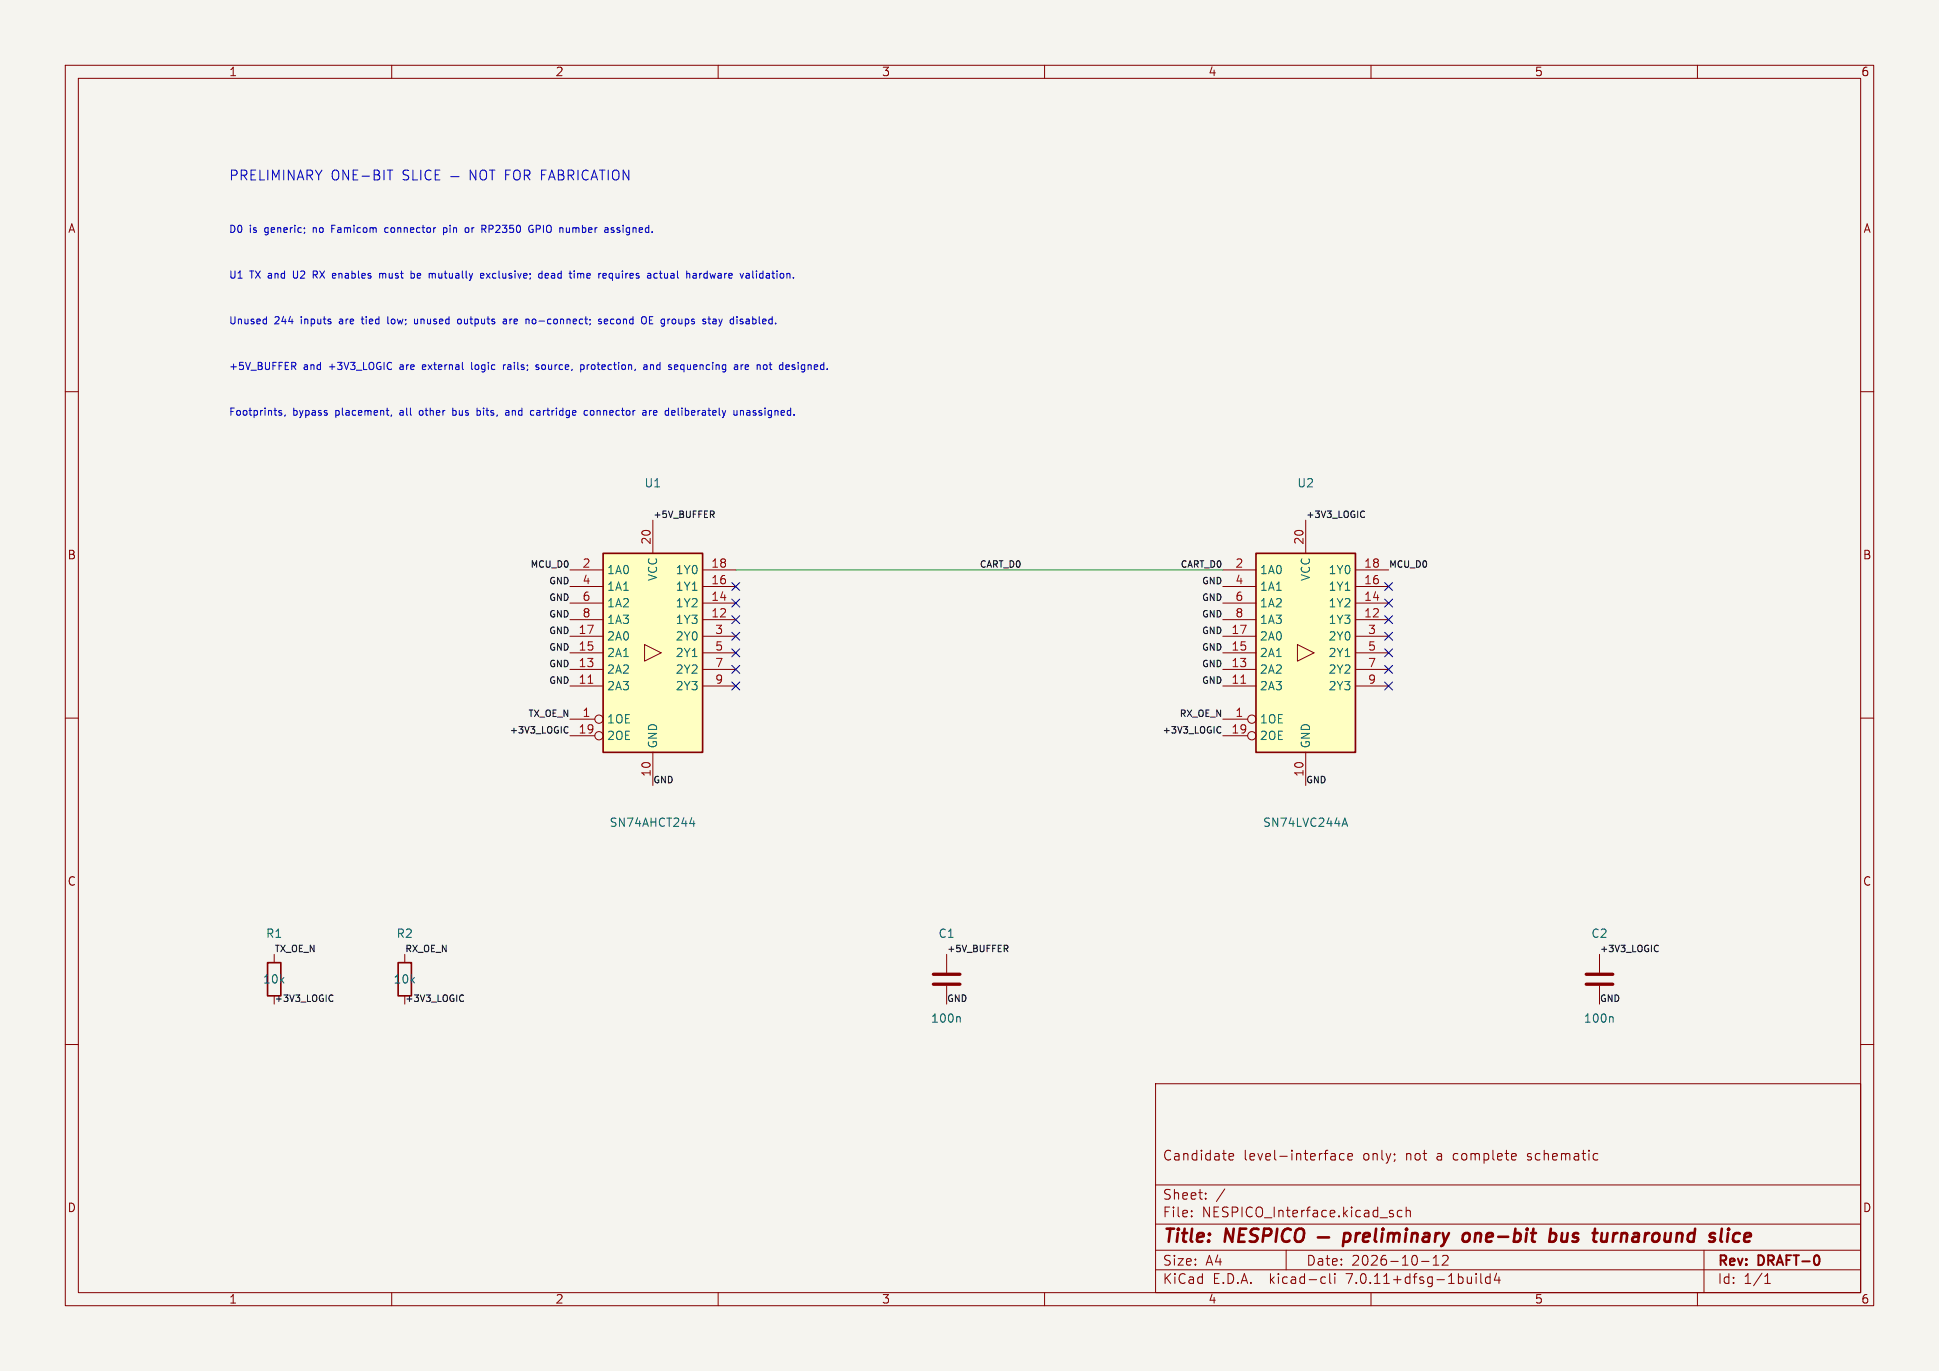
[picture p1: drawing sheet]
<svg xmlns="http://www.w3.org/2000/svg" width="297mm" height="210mm" viewBox="0 0 297 210" stroke-linecap="round" stroke-linejoin="round" font-family="sans-serif">
<path d="M0 0h297v210h-297z" fill="#f5f4ef" stroke="#f5f4ef" stroke-width=".15"/>
<g fill="none" stroke="#840000" stroke-width=".15">
<path d="M10 10h277v190h-277zM12 12h273v186h-273zM60 10v2M110 10v2M160 10v2M210 10v2M260 10v2M10 60h2M285 60h2M100 79.7v5.1M200 79.7v5.1M87.3 94.9h5.1"/>
<path d="M87.3 92.4h5.1M87.3 89.8h5.1M87.3 97.5h5.1M87.3 87.3h5.1M98.7 98.7l2.6 1.3-2.6 1.3zM107.6 94.9h5.1M107.6 92.4h5.1M107.6 89.8h5.1M107.6 97.5h5.1M107.6 87.3h5.1M187.3 94.9h5.1M187.3 92.4h5.1"/>
<path d="M187.3 89.8h5.1M187.3 97.5h5.1M187.3 87.3h5.1M198.7 98.7l2.6 1.3-2.6 1.3zM207.6 94.9h5.1M207.6 92.4h5.1M207.6 89.8h5.1M207.6 97.5h5.1M207.6 87.3h5.1M10 110h2M87.3 110.2h3.8M87.3 105.1h5.1"/>
<path d="M87.3 102.5h5.1M87.3 100h5.1M87.3 112.7h3.8M100 115.2v5.1M107.6 105.1h5.1M107.6 102.5h5.1M107.6 100h5.1M187.3 110.2h3.8M187.3 105.1h5.1M187.3 102.5h5.1M187.3 100h5.1M187.3 112.7h3.8"/>
<path d="M200 115.2v5.1M207.6 105.1h5.1M207.6 102.5h5.1M207.6 100h5.1M285 110h2M10 160h2M42 146.2v1.3M62 146.2v1.3M145 146.2v2.8M145 151v2.8M245 146.2v2.8M245 151v2.8"/>
<path d="M285 160h2M177 166h108v32h-108zM188.2 177.2l.8-.1-.1-.3-.4-.1-.3 .2 .1 .7h.6M204 176.7h.3l.2 .2v.8M204.5 177.6l-.5 .1M204.5 177.1h-.5M205.9 176.8l-.4-.1-.3 .3v.4l.1 .2h.6M206.5 177.2l.7-.1-.1-.3-.4-.1-.2 .2v.7h.6M232 176.7l.2 .1v.3l-.7 .1M232.2 177.6l-.2 .1M244.6 176.7l.1 .1M244.7 177.6l-.1 .1"/>
<path d="M60 198v2M110 198v2M160 198v2M177 194.5h108M177 191.5h108M177 187.5h108M177 181.5h108M182.5 186.3v.1M182.5 185.5v.1M184.7 183.6v.1M184.7 182.8v.1M187.6 182.1l-1.3 2"/>
<path d="M197 191.5v3M202.6 195.6l.4 .1M203 196.5l-.4 .1M203.7 195.1v1.3l.2 .2M204.5 195.1v.1M204.5 195.6v1M210 198v2M213.2 185.9l.3 .2-.3 .3M213.2 185.4l.2 .1M214.7 185.5l-.4-.1-.3 .3v.4l.2 .2h.5M215.4 185.5a.37 .37 0 0 1 .6 .1v.8M215.4 184.9v1.5"/>
<path d="M217.7 193.2h1.2M219.5 193.8h.9M219.5 192.7l.5-.4v1.5M221 192.4l.2-.1 .5 .1a.41 .41 0 0 1 0 .5l-.8 .9h.9M226.1 195.1v.1M226.1 195.6v1M226.8 195.1v1.3l.2 .2M228.2 195.7l-.4-.1-.3 .3v.4l.2 .2h.5M228.2 195.1v1.5M229.2 195l-.3 1.1h.9M229.6 195.6v1M260 198v2"/>
<path d="M261 191.5v6.5M270.3 196.6h.9M270.3 195.5l.4-.4v1.5"/>
<circle cx="91.7" cy="110.2" r=".63"/>
<circle cx="91.7" cy="112.7" r=".63"/>
<circle cx="191.7" cy="112.7" r=".63"/>
<circle cx="191.7" cy="110.2" r=".63"/>
</g>
<g fill="none" stroke="#840000" stroke-width=".4">
<path d="M201.9 189.5h1.7M205.9 189l.2-.1 .6 .1 .1 .3v.5a.66 .66 0 0 1-1 .3M205.9 188.9l-.2 2M207.8 188.9l-.2 1.3M208.3 188.9a.59 .59 0 0 0-.6 .4M208.8 189.5l1-.1-.1-.4-.5-.1-.3 .3-.1 .9 .2 .1 .6-.1M210.8 188.2l-.2 1.7 .2 .3M211.8 188.9l-.2 1.3M211.8 188.2v.2M211.8 188.2l-.1 .1 .1 .1M211.8 188.2l.1 .1-.1 .1M212.7 189.1a.49 .49 0 0 1 .8 .1"/>
<path d="M212.7 188.9l-.2 1.3M213.5 189.2a.5 .5 0 0 1 .8-.2l.1 .2-.1 1M213.5 189.2l-.1 1M215.4 188.9l-.2 1.3M215.5 188.2l-.1 .2M215.5 188.2l-.2 .1 .1 .1M215.5 188.2v.1l-.1 .1M216.3 189.1a.49 .49 0 0 1 .8 .1l-.1 1M216.3 188.9l-.1 1.3M218.1 189l.2-.1 .6 .1 .1 .2-.2 1M218.9 189.4h-.6a.4 .4 0 0 0-.4 .4 .4 .4 0 0 0 .3 .4l.6-.1M219.9 188.9l-.1 1.3"/>
<path d="M220.5 188.9a.59 .59 0 0 0-.6 .4M221 188.9l.3 1.3M221.3 190.2l-.2 .5-.4 .2M221.9 188.9l-.6 1.3M224.2 189.1a.52 .52 0 0 1 .5-.2 .52 .52 0 0 1 .4 .4v.5a.55 .55 0 0 1-.6 .4 .55 .55 0 0 1-.5-.4zM237.5 189l.2-.1 .5 .1 .2 .3-.1 .5a.66 .66 0 0 1-1 .3M237.6 188.2l-.3 2M239.3 188.9l-.2 1 .1 .2 .2 .1 .5-.1M247.2 188.9l-.2 1.3M247.6 188.9l-.5 .4M264.7 188.9l-.2 1.3M264.8 188.2l-.1 .1 .1 .1"/>
<path d="M264.8 188.2l.1 .1-.1 .1M264.8 188.2v.2M266.3 188.9a.66 .66 0 0 0-.8 .4v.7l.3 .2h.4"/>
</g>
<path d="M143 150.8h4M143 149.2h4M243 150.8h4M243 149.2h4" fill="none" stroke="#840000" stroke-width=".51"/>
<path d="M105.7 126.2h.7M106.3 125.7v.9M205.6 126.6l.4-1.3 .4 1.3M205.7 126.2h.6M146.9 155.7l.2 .2v.7M246.9 155.7l.2 .2v.7" fill="none" stroke="#006464" stroke-width=".15"/>
<path d="M92.4 84.8h15.2v30.4h-15.2zM192.4 84.8h15.2v30.4h-15.2zM41 147.5h2v5h-2zM61 147.5h2v5h-2z" fill="none" stroke="#840000" stroke-width=".25"/>
<g fill="#ffffc2" stroke="#ffffc2" stroke-width=".15">
<path d="M192.4 84.8h15.2v30.4h-15.2z"/>
<path d="M92.4 84.8h15.2v30.4h-15.2z"/>
</g>
<path d="M90.1 104.7h.7M190.1 104.7h.7" fill="none" stroke="#a90000" stroke-width=".15"/>
<g fill="none" stroke="#0f0f0f" stroke-width=".15">
<path d="M109.1 78.8l.3 .5M109.3 78.3l.1 .2-.1 .3M208.8 78.3l.2 .1M209 79.2l-.2 .1M86.7 111.3l.3 .1M87 112.2l-.3 .1M186.7 111.3l.3 .1M187 112.2l-.3 .1M50.8 152.4l.2 .1M51 153.3l-.2 .1M70.8 152.4l.2 .1M71 153.3l-.2 .1"/>
<path d="M154.1 145.3l.3 .5M154.3 144.8l.1 .2-.1 .3M253.8 144.8l.2 .1M254 145.7l-.2 .1"/>
</g>
<g fill="none" stroke="#0000c2" stroke-width=".15">
<path d="M46.6 34.9v.1M46.7 35.6l-.1 .2M50.8 35h.4M51.3 34.5h-.5v1.1M59.3 26.1h.9M59.4 34.9h-.3l-.2 .2 .1 .4 .4 .1M67.9 34.9h.4l.2 .2-.1 .5h-.5M67.9 34.9v1.1M69 27.1h1.3M71.5 34.9h.2l.1 .2v.4l-.3 .1M72.9 26.1v1.5l-.9-1.5v1.5M73.7 26.1a.5 .5 0 0 1 .6 0 .5 .5 0 0 1 .2 .5v.5a.5 .5 0 0 1-.5 .5 .5 .5 0 0 1-.5-.5v-.5z"/>
<path d="M74.9 35.1h.4M75 26.1h.8M75.3 34.5h-.4v1.1M75.4 26.1v1.5M77.5 26.8h.5M78.2 26.1h-.7v1.5M78.9 26.1a.5 .5 0 0 1 .5 0 .5 .5 0 0 1 .3 .5v.5a.5 .5 0 0 1-.5 .5 .5 .5 0 0 1-.5-.5v-.5zM80.3 26.8h.6a.41 .41 0 0 0 .3-.3 .41 .41 0 0 0-.3-.4h-.6v1.5M80.7 26.8l.5 .8M81.4 34.5l.2 .1M81.5 35.1h.2v.4l-.3 .1M82.1 35.1h.5"/>
<path d="M82.6 34.5h-.5v1.1M83 26.8h.5M83.7 26.1h-.7v1.5M84 27.6l.5-1.5 .5 1.5M84.2 27.1h.7M85.5 26.1h.5l.2 .1 .1 .3-.3 .3a.4 .4 0 0 1 .4 .3 .4 .4 0 0 1-.3 .5h-.6zM85.5 26.8h.5M87 26.8h.6a.41 .41 0 0 0 .3-.3 .41 .41 0 0 0-.3-.4h-.6v1.5M87.2 34.9v.7M87.2 35.5l-.1 .1M87.4 26.8l.5 .8M88.5 26.1v1.5"/>
<path d="M90.1 26.2a.6 .6 0 0 0-.7 0 .6 .6 0 0 0-.2 .7 .56 .56 0 0 0 .3 .6 .56 .56 0 0 0 .6-.1M90.5 27.6l.5-1.5 .5 1.5M90.7 27.1h.7M91.8 26.1h.9M92.2 26.1v1.5M93.2 26.1v1.5M94 34.9h-.2l-.2 .1 .1 .2 .3 .1v.3h-.4M94 26.1a.5 .5 0 0 1 .6 0 .5 .5 0 0 1 .2 .5v.5a.5 .5 0 0 1-.5 .5 .5 .5 0 0 1-.5-.5v-.5zM96.3 26.1v1.5l-.8-1.5v1.5M40.7 48.9h.1M40.8 48.5v1.1M40.8 49.6h-.1"/>
<path d="M44.9 56.1l.4 .5M45.2 55.6l.1 .1-.1 .3M48 42.1h.4M48.4 41.5h-.4v1.1M51.1 41.9h.3M51.4 42.6h-.3M51.4 42.1l-.5 .1M55.3 48.9h.4M55.5 48.5v1l.1 .1M58.1 42l.4-.1 .1 .1M58.1 41.9v.7M58.6 42v.6"/>
<path d="M58.8 41.9l-.2 .1M59.4 48.5v1l.2 .1M63 41.9h.3l.2 .2-.1 .5h-.4M63.5 48.9v.7h.3l.2-.1M64 48.9v.7M65.1 55.9h-.2l-.2 .1v.6h.4M65.2 56.1l-.5 .1M66.4 41.9l.3 .1v.6M70.2 48.9h.3l.2 .2v.3l-.2 .2h-.3l-.1-.2zM72.2 55.5v1l.2 .1M73.6 42.2l.5-.1v-.2h-.3l-.2 .1 .1 .6h.4M74.5 41.9l.6 .7"/>
<path d="M75.1 41.9l-.6 .7M77.1 48.9h.4l.1 .7M77.1 55.9v.7M77.4 55.9l-.3 .2M77.6 49.1l-.4 .1-.1 .1 .1 .3h.4M77.8 56.2v.4M78.1 48.9v.7M78.2 48.9l-.1 .2M82 48.9h-.3l-.2 .2 .1 .4 .1 .1h.3M82.5 42.4l.2 .2h.3M82.5 55.9h-.3l-.1 .1v.2l.4 .1v.3h-.4M83 41.9h-.3l-.2 .2"/>
<path d="M83 41.5v1.1M83.5 42.2l.5-.1v-.2h-.3l-.2 .1 .1 .6h.4M88.5 42l.3-.1 .1 .1M88.5 41.9v.7M88.9 42v.6M88.9 55.9v1.1M88.9 55.9h.4l.2 .2-.1 .5h-.5M89.1 41.9l-.2 .1M89.9 55.9v.7M90 55.9l-.1 .2M92.1 48.9h-.3l-.1 .1v.2l.4 .1v.3h-.4M92.6 49.2l.5-.1-.1-.2h-.3l-.1 .1v.6h.4"/>
<path d="M93.8 41.9h-.3l-.2 .2 .1 .5h.4M98.6 55.9h.5v.7M99.1 56.1l-.4 .1-.1 .1 .1 .3h.4M99.5 49h.3M99.6 55.9v.7M99.9 55.9l-.3 .1M100 48.5h-.5v1.1h.5M100.2 42.5l.2 .1h.3M100.7 41.9h-.3l-.2 .1M101 41.9h.4M101.2 41.5v1l.2 .1M103.4 56.6h.4"/>
<path d="M103.4 55.9h.3l.1 .2-.5 .1M106.3 41.9h.2l.2 .1v.6M106.7 42.6h-.4M106.7 42.1l-.4 .1M107.2 41.9v.7M107.5 41.9l-.3 .2M109.2 48.9h.4l.1 .7M109.7 49.1l-.4 .1-.1 .1 .1 .3h.4M112.6 55.9h.2l.2 .1v.6M113 56.6h-.4M113 56.1l-.4 .1M113.5 55.9v.7"/>
<path d="M113.7 49.2l.1 .2-.1 .2M113.7 48.9h.1M113.8 55.9l-.3 .2M114.3 55.9l-.2 .1v.5l.2 .1M114.4 49.2l-.2 .1 .2 .3M114.4 48.9h-.1M114.7 56.1l-.6 .1M115.3 41.5v1l.2 .1M115.9 41.5v.1M115.9 41.9v.7M117.4 56v.5M117.8 55.9h.4"/>
<path d="M118 55.5v1l.1 .1M121.3 56.6h.4M121.7 55.9h-.2l-.2 .1 .1 .2 .3 .1M43.1 62.9h-.2l-.2 .1v.2l.4 .1v.3h-.4M43.7 63.6l-.1 .2M59.1 62.9h.5M59.4 63.6h.2M60 63.6l-.1 .2M64.4 62.9l-.2 .2v.3l.2 .2M69.4 63.6h.4M69.4 62.9h.4M69.4 62.5v1.1"/>
<path d="M73.1 62.9h.3l.2 .2-.1 .5h-.4M77.5 62.9h.4v.7M77.9 63.1l-.3 .1-.2 .1 .2 .3h.3M82.6 62.9h-.4M82.6 63.2h-.3l-.1 .1v.3h.4M90 62.9h-.3l-.2 .2 .1 .5h.4M90.9 62.9h-.3l-.2 .2 .1 .5h.4M98.5 62.9h.4l.1 .7M98.5 63.6h.5M99 63.1l-.5 .1M99.5 62.9v.7M99.8 62.9l-.3 .2"/>
<path d="M103 62.9h.4v.2l-.5 .1M103.4 63.6h-.4M112.9 63.5l-.2 .1h-.2M112.9 62.9v.7M113.4 63l.2-.1h.2l.1 .7M113.4 62.9v.7M114.5 62.9h-.1M114.5 63.2l-.1 .1 .1 .3"/>
</g>
<path d="M112.7 87.3h74.6" fill="none" stroke="#009600" stroke-width=".15"/>
<g fill="none" stroke="#000084" stroke-width=".15">
<path d="M112.1 99.4l1.2 1.2M112.1 96.9l1.2 1.2M112.1 89.2l1.2 1.2M112.1 91.8l1.2 1.2M112.1 94.3l1.2 1.2M113.3 99.4l-1.2 1.2M113.3 96.9l-1.2 1.2M113.3 89.2l-1.2 1.2M113.3 91.8l-1.2 1.2M113.3 94.3l-1.2 1.2M212.1 99.4l1.2 1.2M212.1 96.9l1.2 1.2"/>
<path d="M212.1 89.2l1.2 1.2M212.1 91.8l1.2 1.2M212.1 94.3l1.2 1.2M213.3 99.4l-1.2 1.2M213.3 96.9l-1.2 1.2M213.3 89.2l-1.2 1.2M213.3 91.8l-1.2 1.2M213.3 94.3l-1.2 1.2M112.1 104.5l1.2 1.2M112.1 101.9l1.2 1.2M113.3 104.5l-1.2 1.2M113.3 101.9l-1.2 1.2"/>
<path d="M212.1 104.5l1.2 1.2M212.1 101.9l1.2 1.2M213.3 104.5l-1.2 1.2M213.3 101.9l-1.2 1.2"/>
</g>
<g font-size="2.8" fill="#840000">
<text x="178" y="190.9">Title:</text>
<text x="187.7" y="190.9">NESPICO</text>
<text x="226.5" y="190.9">one-bit</text>
<text x="240.6" y="190.9">bus</text>
<text x="248.1" y="190.9">turnaround</text>
<text x="266.7" y="190.9">slice</text>
</g>
<g font-size="2.1" fill="#0000c2">
<text x="35" y="27.8">PRELIMINARY</text>
<text x="50.7" y="27.8">ONE-BIT</text>
<text x="61.7" y="27.8">SLICE</text>
</g>
<g font-size="2.1" fill="#840000">
<text x="178" y="178">Candidate</text>
<text x="190.4" y="178">level-interface</text>
<text x="208.8" y="178">only;</text>
<text x="215.5" y="178">not</text>
<text x="220.3" y="178">a</text>
<text x="223" y="178">complete</text>
<text x="234.5" y="178">schematic</text>
<text x="178" y="184">Sheet:</text>
<text x="178" y="186.7">File:</text>
<text x="184.1" y="186.7">NESPICO_Interface.kicad_sch</text>
<text x="178" y="196.9">KiCad</text>
<text x="178" y="194.1">Size:</text>
<text x="184.7" y="194.1">A4</text>
<text x="185.7" y="196.9">E.D.A.</text>
<text x="194.6" y="196.9">kicad-cli</text>
<text x="200" y="194.1">Date:</text>
<text x="206.5" y="196.9">7.0.11+dfsg-1build4</text>
<text x="207" y="194.1">2026-10-12</text>
<text x="263" y="194.3">Rev:</text>
<text x="263" y="196.9">Id:</text>
<text x="267.1" y="196.9">1/1</text>
<text x="269.4" y="194.3">DRAFT-0</text>
</g>
<g font-size="1.8" fill="#840000">
<text x="35" y="11.9">1</text>
<text x="85" y="11.9">2</text>
<text x="135" y="11.9">3</text>
<text x="185" y="11.9">4</text>
<text x="235" y="11.9">5</text>
<text x="285" y="11.9">6</text>
<text x="10.3" y="35.9">A</text>
<text x="285.3" y="35.9">A</text>
<text x="10.3" y="85.9">B</text>
<text x="285.3" y="85.9">B</text>
<text x="10.3" y="135.9">C</text>
<text x="285.3" y="135.9">C</text>
<text x="10.3" y="185.9">D</text>
<text x="285.3" y="185.9">D</text>
<text x="35" y="199.9">1</text>
<text x="85" y="199.9">2</text>
<text x="135" y="199.9">3</text>
<text x="185" y="199.9">4</text>
<text x="235" y="199.9">5</text>
<text x="285" y="199.9">6</text>
</g>
<g font-size="1.8" fill="#006464">
<text x="98.6" y="74.9">U1</text>
<text x="198.6" y="74.9">U2</text>
<text x="92.9" y="88.2">1A0</text>
<text x="100.9" y="89.1" transform="rotate(-90 100.9 89.1)">VCC</text>
<text x="103.4" y="88.2">1Y0</text>
<text x="192.9" y="88.2">1A0</text>
<text x="200.9" y="89.1" transform="rotate(-90 200.9 89.1)">VCC</text>
<text x="203.4" y="88.2">1Y0</text>
<text x="92.9" y="90.7">1A1</text>
<text x="92.9" y="93.2">1A2</text>
<text x="92.9" y="95.8">1A3</text>
<text x="103.4" y="95.8">1Y3</text>
<text x="103.4" y="93.2">1Y2</text>
<text x="103.4" y="90.7">1Y1</text>
<text x="192.9" y="90.7">1A1</text>
<text x="192.9" y="93.2">1A2</text>
<text x="192.9" y="95.8">1A3</text>
<text x="203.4" y="95.8">1Y3</text>
<text x="203.4" y="93.2">1Y2</text>
<text x="203.4" y="90.7">1Y1</text>
<text x="92.9" y="100.9">2A1</text>
<text x="92.9" y="98.3">2A0</text>
<text x="103.4" y="98.3">2Y0</text>
<text x="103.4" y="100.9">2Y1</text>
<text x="192.9" y="100.9">2A1</text>
<text x="192.9" y="98.3">2A0</text>
<text x="203.4" y="98.3">2Y0</text>
<text x="203.4" y="100.9">2Y1</text>
<text x="92.9" y="105.9">2A3</text>
<text x="92.9" y="103.4">2A2</text>
<text x="103.4" y="103.4">2Y2</text>
<text x="103.4" y="105.9">2Y3</text>
<text x="192.9" y="105.9">2A3</text>
<text x="192.9" y="103.4">2A2</text>
<text x="203.4" y="103.4">2Y2</text>
<text x="203.4" y="105.9">2Y3</text>
<text x="92.9" y="111">1OE</text>
<text x="92.9" y="113.6">2OE</text>
<text x="192.9" y="111">1OE</text>
<text x="192.9" y="113.6">2OE</text>
<text x="100.9" y="114.7" transform="rotate(-90 100.9 114.7)">GND</text>
<text x="200.9" y="114.7" transform="rotate(-90 200.9 114.7)">GND</text>
<text x="93.3" y="126.9">SN74AHCT244</text>
<text x="193.4" y="126.9">SN74LVC244A</text>
<text x="40.7" y="143.9">R1</text>
<text x="60.7" y="143.9">R2</text>
<text x="143.7" y="143.9">C1</text>
<text x="243.7" y="143.9">C2</text>
<text x="40.2" y="150.9">10k</text>
<text x="60.2" y="150.9">10k</text>
<text x="142.5" y="156.9">100n</text>
<text x="242.5" y="156.9">100n</text>
</g>
<g font-size="1.8" fill="#a90000">
<text x="99.7" y="83.5" transform="rotate(-90 99.7 83.5)">20</text>
<text x="199.7" y="83.5" transform="rotate(-90 199.7 83.5)">20</text>
<text x="89.1" y="87">2</text>
<text x="89.1" y="89.6">4</text>
<text x="108.8" y="89.6">16</text>
<text x="108.8" y="87">18</text>
<text x="189.1" y="87">2</text>
<text x="189.1" y="89.6">4</text>
<text x="208.8" y="89.6">16</text>
<text x="208.8" y="87">18</text>
<text x="89.1" y="92.1">6</text>
<text x="89.1" y="94.7">8</text>
<text x="108.8" y="94.7">12</text>
<text x="108.8" y="92.1">14</text>
<text x="189.1" y="92.1">6</text>
<text x="189.1" y="94.7">8</text>
<text x="208.8" y="94.7">12</text>
<text x="208.8" y="92.1">14</text>
<text x="88.5" y="99.7">15</text>
<text x="88.5" y="97.2">17</text>
<text x="109.5" y="97.2">3</text>
<text x="109.5" y="99.7">5</text>
<text x="188.5" y="99.7">15</text>
<text x="188.5" y="97.2">17</text>
<text x="209.5" y="97.2">3</text>
<text x="209.5" y="99.7">5</text>
<text x="88.5" y="104.8">11</text>
<text x="88.5" y="102.3">13</text>
<text x="109.5" y="102.3">7</text>
<text x="109.5" y="104.8">9</text>
<text x="188.5" y="104.8">11</text>
<text x="188.5" y="102.3">13</text>
<text x="209.5" y="102.3">7</text>
<text x="209.5" y="104.8">9</text>
<text x="88.5" y="112.4">19</text>
<text x="89.1" y="109.9">1</text>
<text x="188.5" y="112.4">19</text>
<text x="189.1" y="109.9">1</text>
</g>
<g font-size="1.8" fill="#0f0f0f">
<text x="99.7" y="119.1" transform="rotate(-90 99.7 119.1)">10</text>
<text x="199.7" y="119.1" transform="rotate(-90 199.7 119.1)">10</text>
</g>
<g font-size="1.5" fill="#0000c2">
<text x="35" y="35.7">D0</text>
<text x="38.2" y="35.7">is</text>
<text x="40.7" y="35.7">generic;</text>
<text x="48.3" y="35.7">no</text>
<text x="51.4" y="35.7">Famicom</text>
<text x="59.8" y="35.7">connector</text>
<text x="69" y="35.7">pin</text>
<text x="72.6" y="35.7">or</text>
<text x="75.3" y="35.7">RP2350</text>
<text x="82.8" y="35.7">GPIO</text>
<text x="87.8" y="35.7">number</text>
<text x="94.9" y="35.7">assigned.</text>
<text x="35" y="42.7">U1</text>
<text x="38.3" y="42.7">TX and</text>
<text x="45.3" y="42.7">U2</text>
<text x="48.6" y="42.7">RX</text>
<text x="51.8" y="42.7">enables</text>
<text x="59.2" y="42.7">must</text>
<text x="64.3" y="42.7">be</text>
<text x="67.3" y="42.7">mutually</text>
<text x="75.4" y="42.7">exclusive;</text>
<text x="84.6" y="42.7">dead</text>
<text x="89.6" y="42.7">time</text>
<text x="94.2" y="42.7">requires</text>
<text x="101.9" y="42.7">actual</text>
<text x="108.1" y="42.7">hardware</text>
<text x="116.7" y="42.7">validation.</text>
<text x="35" y="49.7">Unused</text>
<text x="42" y="49.7">244</text>
<text x="46.3" y="49.7">inputs</text>
<text x="52.4" y="49.7">are</text>
<text x="56.1" y="49.7">tied</text>
<text x="60.2" y="49.7">low;</text>
<text x="64.6" y="49.7">unused</text>
<text x="71.4" y="49.7">outputs</text>
<text x="78.6" y="49.7">are</text>
<text x="82.3" y="49.7">no-connect;</text>
<text x="93.7" y="49.7">second</text>
<text x="100.6" y="49.7">OE groups</text>
<text x="110.4" y="49.7">stay</text>
<text x="114.8" y="49.7">disabled.</text>
<text x="35" y="56.7">+5V_BUFFER</text>
<text x="46.5" y="56.7">and</text>
<text x="50.6" y="56.7">+3V3_LOGIC</text>
<text x="61.6" y="56.7">are</text>
<text x="65.3" y="56.7">external</text>
<text x="73.1" y="56.7">logic</text>
<text x="78.2" y="56.7">rails;</text>
<text x="83.4" y="56.7">source,</text>
<text x="90.5" y="56.7">protection,</text>
<text x="100.4" y="56.7">and</text>
<text x="104.5" y="56.7">sequencing</text>
<text x="114.8" y="56.7">are</text>
<text x="118.5" y="56.7">not</text>
<text x="122.2" y="56.7">designed.</text>
<text x="35" y="63.7">Footprints,</text>
<text x="44.9" y="63.7">bypass</text>
<text x="51.6" y="63.7">placement,</text>
<text x="61.6" y="63.7">all</text>
<text x="64.9" y="63.7">other</text>
<text x="70.2" y="63.7">bus</text>
<text x="74.1" y="63.7">bits,</text>
<text x="78.8" y="63.7">and</text>
<text x="82.8" y="63.7">cartridge</text>
<text x="91.3" y="63.7">connector</text>
<text x="100.5" y="63.7">are</text>
<text x="104.2" y="63.7">deliberately</text>
<text x="114.9" y="63.7">unassigned.</text>
</g>
<g font-size="1.4" fill="#0f0f0f">
<text x="100" y="79.4">+5V_BUFFER</text>
<text x="200" y="79.4">+3V3_LOGIC</text>
<text x="81.1" y="87">MCU_D0</text>
<text x="84" y="89.6">GND</text>
<text x="150" y="87">CART_D0</text>
<text x="180.7" y="87">CART_D0</text>
<text x="184" y="89.6">GND</text>
<text x="212.7" y="87">MCU_D0</text>
<text x="84" y="94.6">GND</text>
<text x="84" y="92.1">GND</text>
<text x="184" y="94.6">GND</text>
<text x="184" y="92.1">GND</text>
<text x="84" y="99.7">GND</text>
<text x="84" y="97.2">GND</text>
<text x="184" y="99.7">GND</text>
<text x="184" y="97.2">GND</text>
<text x="84" y="104.8">GND</text>
<text x="84" y="102.3">GND</text>
<text x="184" y="104.8">GND</text>
<text x="184" y="102.3">GND</text>
<text x="77.9" y="112.4">+3V3_LOGIC</text>
<text x="80.8" y="109.9">TX_OE_N</text>
<text x="177.9" y="112.4">+3V3_LOGIC</text>
<text x="180.6" y="109.9">RX_OE_N</text>
<text x="100" y="120">GND</text>
<text x="200" y="120">GND</text>
<text x="42" y="145.9">TX_OE_N</text>
<text x="62" y="145.9">RX_OE_N</text>
<text x="145" y="145.9">+5V_BUFFER</text>
<text x="245" y="145.9">+3V3_LOGIC</text>
<text x="42" y="153.5">+3V3_LOGIC</text>
<text x="62" y="153.5">+3V3_LOGIC</text>
<text x="145" y="153.5">GND</text>
<text x="245" y="153.5">GND</text>
</g>
</svg>
